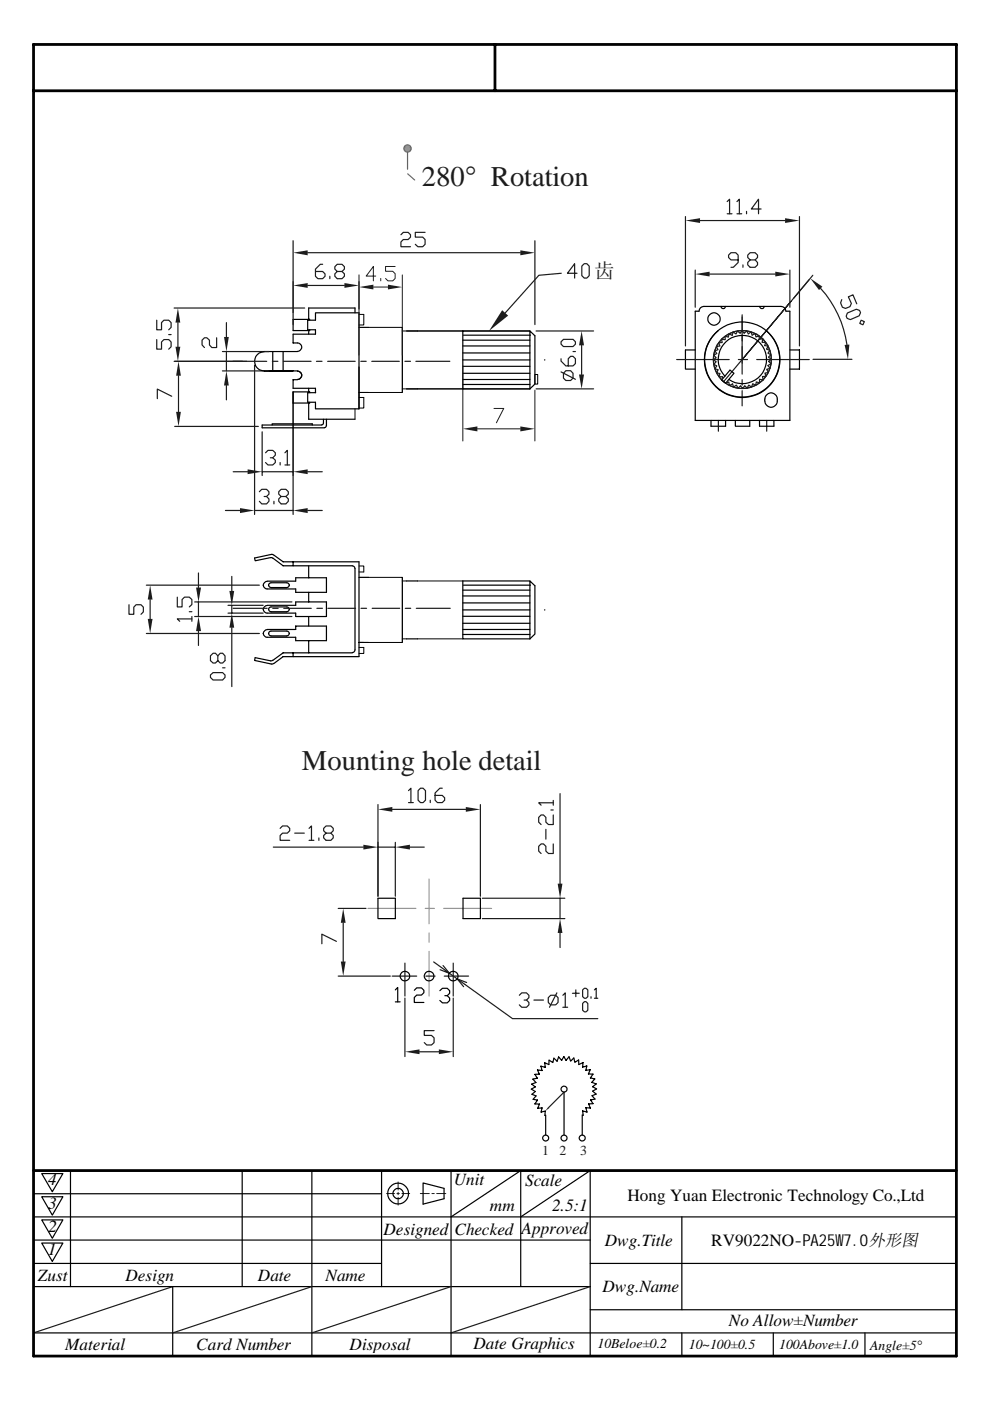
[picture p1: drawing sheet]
<svg xmlns="http://www.w3.org/2000/svg" width="210mm" height="297mm" viewBox="0 0 210 297" stroke-linecap="round" stroke-linejoin="round" font-family="sans-serif">
<path d="M71.7 192.6h5.9M72.8 195.7v8.2M71.7 207h11.1" fill="none" stroke="#1c1c1c" stroke-width=".25"/>
<g fill="#1c1c1c">
<path d="M72.8 192.6l.5 3.1h-1z"/>
<path d="M72.3 203.9h1l-.5 3.1z"/>
</g>
<g fill="none" stroke="#1c1c1c" stroke-width=".25">
<path d="M71.3 199.6l-3.1-1.5v2M85.9 211.6v12.4M91.9 203.9l3.4 2.5-2-.8M93.9 204.7l1.4 1.7 13.4 9.6h18M96.1 211.6v12.4M98.9 208.3l-2-.8 1.4 1.7M110.1 211l.5-.5h1l.5 .5v.5l-.5 .5h-.5M111.6 212l.5 .5v.5l-.5 .6h-1l-.5-.6M113.2 212h2M116.2 211.5l.6-.5h1l.5 .5v1l-.5 .5h-1l-.6-.5zM118.1 210.5l-1.6 3.1M119.3 211l.5-.5v3.1"/>
<path d="M119.3 213.6h1.1M121.4 210.6h1.4M122.1 209.9v1.4M123.5 209.9l.4-.4h.3l.4 .4v1.4l-.4 .4h-.3l-.4-.4zM123.9 212.4h.3l.4 .4v1.4l-.4 .3h-.3l-.4-.3v-1.4zM125.3 211.3v.4M126 209.9l.4-.4v2.2M126 211.7h.7M88.9 223h4.1"/>
</g>
<path d="M91 186.4v9.5M91 197.8v2M91 201.7v9.5" fill="none" stroke="#969696" stroke-width=".25"/>
<path d="M87.8 210l.5-.5h1.1l.5 .5v.5l-.5 .5h-1.1l-.5 .5v1h2.1" fill="none" stroke="#000" stroke-width=".25"/>
<g fill="#1c1c1c">
<path d="M85.9 223l3-.5v1z"/>
<path d="M93 222.5l3.1 .5-3.1 .5z"/>
</g>
<path d="M83.1 207h5.2M85.9 204.2v7M90.3 207h1.9M92 218.5h-2v1h1.5l.5 .5v1.1l-.5 .5h-1l-.5-.5M94.2 207h5.2M96.1 204.2v7" fill="none" stroke="#1c1c1c" stroke-width=".25"/>
<g fill="none" stroke="#000" stroke-width=".25">
<path d="M83.8 209.9l.5-.5v3M83.8 212.4h1M93.3 210l.5-.5h1l.5 .5v.6l-.5 .5h-.5M94.8 211.1l.5 .5v.5l-.5 .5h-1l-.5-.5M113.5 231.4l-.7 .6M125.6 231.3l.8 .7"/>
<circle cx="85.8" cy="207" r="1.02"/>
<circle cx="91" cy="207" r="1.02"/>
<circle cx="96.1" cy="207" r="1.02"/>
<circle cx="119.6" cy="230.9" r=".63"/>
</g>
<path d="M116.2 234.7l.3 .2-.9 .7z" fill="#1c1c1c"/>
<path d="M80.1 170.6v19.4M83.2 171.6h15.6M101.9 170.6v19.4M119.6 231.5l-3.3 3.3" fill="none" stroke="#1c1c1c" stroke-width=".25"/>
<g fill="none" stroke="#000" stroke-width=".25">
<path d="M98.2 194.8h3.7M98.2 190.4h3.7M112.8 232l.9 .4-.7 .7 1 .1-.6 .8 1 .1-.4 .9 .9-.1-.2 .9 .9-.2 .1 5.1M119.6 231.5v9.2M125.6 231.3l.9-.4-.9-.5 .8-.6-.9-.3 .6-.7-.9-.3 .5-.8h-.9l.3-.9-.9 .1 .2-.9-.9 .3 .1-1-.9 .4v-1l-.8 .5-.2-.9-.7 .7-.4-.9-.6 .7-.5-.8-.4 .8-.7-.7-.3 .9-.7-.6-.2 .9-.8-.5v.9l-.9-.4 .1 1-.9-.3 .2 1-.9-.1 .3 .8-.9 .1 .5 .8-.9 .2 .6 .7-.9 .4 .8 .5-.9 .5 .9 .5M126.4 232l-.9 .3 .7 .7-1 .2 .5 .8h-.9l.4 .9h-1l.3 .9-1-.3 .2 1-.3-.1v4.3"/>
<circle cx="115.7" cy="241.3" r=".63"/>
<circle cx="119.6" cy="241.3" r=".63"/>
<circle cx="123.5" cy="241.3" r=".63"/>
</g>
<path d="M78 192.6h10.2M90.2 192.6h1.9M94.1 192.6h10.1" fill="none" stroke="#969696" stroke-width=".25"/>
<g fill="#1c1c1c">
<path d="M80.1 171.6l3.1-.5v1z"/>
<path d="M98.8 171.1l3.1 .5-3.1 .5z"/>
</g>
<path d="M58 179.6h19M80.1 178.6v11.4M80.1 179.6h3.7M83.8 178.6v11.4M86.6 167.6l.5-.5v3.1M86.6 170.2h1M86.9 179.6h3.1M88.6 167.6l.6-.5h.5l.5 .5v2.1l-.5 .5h-.5l-.6-.5zM91.2 169.7v.5M93.8 167.1h-.5l-1.1 1v1.6l.6 .5h1l.5-.5v-.6l-.5-.5h-1.6" fill="none" stroke="#1c1c1c" stroke-width=".25"/>
<path d="M80.1 190.4h3.7v4.4h-3.7zM98.2 190.4v4.4" fill="none" stroke="#000" stroke-width=".25"/>
<g fill="#1c1c1c">
<path d="M83.8 179.6l3.1-.5v1z"/>
<path d="M77 179.1l3.1 .5-3.1 .5z"/>
</g>
<path d="M59.4 175.6l.5-.5h1l.5 .5v.5l-.5 .5h-1l-.5 .6v1h2M62.5 176.6h2M65.5 175.6l.5-.5v3.1M65.5 178.2h1M67.6 177.7v.5M69.1 176.6l-.5-.5v-.5l.5-.5h1l.6 .5v.5l-.6 .5h-1l-.5 .6v.5l.5 .5h1l.6-.5v-.5l-.6-.6M118.7 168.3v19.1M102.3 194.8h17.5M102.3 190.4h17.5M118.7 190.4v4.4M118.7 197.8v3.1" fill="none" stroke="#1c1c1c" stroke-width=".25"/>
<path d="M101.9 190.4v4.4" fill="none" stroke="#000" stroke-width=".25"/>
<g fill="#1c1c1c">
<path d="M118.7 194.8l.6 3h-1.1z"/>
<path d="M118.2 187.4h1.1l-.6 3z"/>
</g>
<g fill="none" stroke="#1c1c1c" stroke-width=".25">
<path d="M54 77.4v31.7M62.1 83.1v26M47.8 108.2h3.1M54 108.2h8.1M65.2 108.2h3.1M115.7 175.8v2.1M116.8 171.7h.5M117.3 178.9v2.1h-1l-.6-.5v-1.1l-.5-.5h-.5l-.5 .5v1.1l.5 .5M117.3 172.8v2h-1l-.6-.5v-1l-.5-.5h-.5l-.5 .5v1l.5 .5M117.3 170.2h-3.1l.5 .5M117.3 169.7v1M36.6 272.8l-29.5 9.8"/>
<path d="M66.1 272.8l-29.5 9.8M95.6 272.8l-29.5 9.8M125.1 272.8l-29.5 9.8"/>
</g>
<g fill="none" stroke="#000" stroke-width=".25">
<path d="M7.1 258h195.7M7.1 253.1h73.8M8.8 258.6h4.5l-2.2 3.9zM8.8 253.7h4.5l-2.2 3.9zM8.8 248.8h4.5l-2.2 3.9zM14.9 248.2v24.6M51.4 248.2v24.6M66.1 248.2v39.3M80.9 248.2v24.6M89.7 250.8l4.4 1.2v2.2l-4.4 1.1zM95.6 258l14.8-9.8v24.6M95.6 248.2v39.3"/>
<path d="M110.4 258l14.7-9.8v39.3M144.6 258v19.7M7.1 267.9h73.8M7.1 262.9h118M7.1 272.8h118M8.8 263.6h4.5l-2.2 3.8zM36.6 272.8v14.7M125.1 267.9h77.7M125.1 277.7h77.7M7.1 282.6h195.7M144.6 282.6v4.9M164 282.6v4.9"/>
<path d="M183.4 282.6v4.9"/>
<circle cx="84.4" cy="253" r="2.21"/>
<circle cx="84.4" cy="253" r="1.1"/>
</g>
<path d="M7.1 9.4h195.7v278.1h-195.7zM7.1 19.2h195.7M104.9 9.4v9.8M7.1 248.2h195.7" fill="none" stroke="#000" stroke-width=".59"/>
<path d="M82 253.1h1.7M84.2 253.1h.5M84.4 250.6v1.7M84.4 252.8v.5M84.4 253.9v1.6M85.2 253.1h1.7M89.1 253.1h1.9M91.6 253.1h.5M92.6 253.1h1.9" fill="none" stroke="#1c1c1c" stroke-width=".21"/>
<g fill="#1c1c1c">
<path d="M50.9 107.7l3.1 .5-3.1 .6z"/>
<path d="M62.1 108.2l3.1-.5v1.1z"/>
</g>
<path d="M55.6 91.6v9.2M62.1 83.1v17.7M49.4 100h3.1M55 104.3l.5-.6h1l.5 .6v.5l-.5 .5h-.5M55.6 100h6.5M56.5 105.3l.5 .5v.5l-.5 .5h-1l-.5-.5M58.1 106.3v.5M59.6 105.3l-.5-.5v-.5l.5-.6h1l.5 .6v.5l-.5 .5h-1l-.5 .5v.5l.5 .5h1l.5-.5v-.5l-.5-.5M65.2 100h3.1" fill="none" stroke="#1c1c1c" stroke-width=".25"/>
<g fill="#1c1c1c">
<path d="M62.1 100l3.1-.5v1z"/>
<path d="M52.5 99.5l3.1 .5-3.1 .5z"/>
</g>
<path d="M56.3 96l.5-.5h1l.6 .5v.5l-.6 .6h-.5M57.8 97.1l.6 .5v.5l-.6 .5h-1l-.5-.5M59.4 98.1v.5M60.4 96l.5-.5v3.1M60.4 98.6h1M41.3 127.6h20.6M41.3 130.7h20.6M42.1 121.5v3.1M42.1 127.6v3.1M42.1 133.8v3" fill="none" stroke="#1c1c1c" stroke-width=".25"/>
<g fill="none" stroke="#000" stroke-width=".25">
<path d="M57.4 118.2l.4 .1M57.5 117.5l.5 .2M56.6 128.3h6.1M56.6 130h6.1M56.6 124.9h6.1M56.6 123.2h6.1M56.6 135.1h6.1M56.6 133.5h6.1M57.4 128.7h3.4M57.4 129.7h3.4M57.4 124.6h3.4M57.4 123.6h3.4"/>
<path d="M57.4 134.8h3.4M57.4 133.8h3.4M57.8 140l-.4 .1M58 140.7l-.5 .1"/>
</g>
<g fill="#1c1c1c">
<path d="M41.6 124.6h1l-.5 3z"/>
<path d="M42.1 130.7l.5 3.1h-1z"/>
</g>
<path d="M37.6 126.6v2.1h1v-1.6l.5-.5h1l.6 .5v1.1l-.6 .5M40.1 129.7h.6M40.7 131.2h-3.1l.5 .5M40.7 130.7v1M48.3 128.3h7.5M48.3 130h7.5M49.1 122.2v3.1M49.1 128.3v1.7M49.1 133.1v12.5" fill="none" stroke="#1c1c1c" stroke-width=".25"/>
<g fill="#1c1c1c">
<path d="M48.6 125.3h1.1l-.6 3z"/>
<path d="M49.1 130l.6 3.1h-1.1z"/>
</g>
<path d="M31 124.1h24M31 134.3h24M31.8 127.1v4.1M46.2 139.1l.5-.6h.5l.5 .6v1l-.5 .5h-.5l-.5-.5v-1l-.5-.6h-.5l-.6 .6v1l.6 .5h.5l.5-.5M44.6 143.1l.6-.5h2l.5 .5v.5l-.5 .6h-2l-.6-.6zM47.2 141.6h.5" fill="none" stroke="#1c1c1c" stroke-width=".25"/>
<g fill="none" stroke="#000" stroke-width=".25">
<path d="M57.5 117.5l-3.5 .8 .1 .6 3.3-.7M55.8 129.2h.1M55.8 124.1h.1M55.8 134.3h.1M55.8 129.2a.88 .88 0 0 0 .8 .8M55.8 124.1a.88 .88 0 0 0 .8 .8M55.8 134.3a.88 .88 0 0 0 .8 .8M56.6 128.4a.88 .88 0 0 0-.8 .8M56.6 123.3a.88 .88 0 0 0-.8 .8M56.6 133.5a.88 .88 0 0 0-.8 .8M56.9 129.2l.1 .2 .4 .3M56.9 124.1l.3 .4 .2 .1"/>
<path d="M56.9 134.3l.3 .4 .2 .1M56.9 129.2h.1M56.9 124.1h.1M56.9 134.3h.1M57.4 128.7l-.2 .1-.3 .4M57.4 123.6l-.4 .2-.1 .3M57.4 133.8l-.2 .1-.3 .4M57.4 140.1l-3.3-.7-.1 .6 3.5 .8"/>
</g>
<g fill="#1c1c1c">
<path d="M31.8 124.1l.5 3h-1z"/>
<path d="M31.3 131.2h1l-.5 3.1z"/>
</g>
<path d="M45.9 71.6v2.1h-1l-.5-.6v-1l-.5-.5h-.6l-.5 .5v1l.5 .6M47.2 74.5h9.8M47.2 78.6h9.8M48 68.4v3M48 74.5v4.1M48 81.7v3.1M27.3 128.2v2h1.1v-1.5l.5-.5h1l.5 .5v1l-.5 .5" fill="none" stroke="#1c1c1c" stroke-width=".25"/>
<g fill="none" stroke="#000" stroke-width=".25">
<path d="M56 74.5h7.1M62.1 78.6h-6.1h7.1M55.6 90.7h13.2M55.6 90.1h12.6M57.8 118.3l2.2 1.7h14.7h.3l.3 .6-.1 17.5-.5 .3h-14.7l-2.2 1.6M58 117.7l2 1.4h16.1v20.1h-16.1l-2 1.5M62.1 119.1v.9M65.4 120v2.5M60.8 128.7l.3 .1 .2 .4M60.8 123.6l.5 .2v.3M60.8 133.8l.3 .1 .2 .4M61.3 129.2v.2l-.5 .3"/>
<path d="M61.3 124.1l-.2 .4-.3 .1M61.3 134.3l-.2 .4-.3 .1M61.3 129.2h.1M61.3 124.1h.1M61.3 134.3h.1M62.1 138.4v.8M62.7 123.2v-.7h6.5v3.1h-6.5v-.7M62.7 128.3v-.7h6.5v3.1h-6.5v-.7M62.7 133.5v-.8h6.5v3.1h-6.5v-.7M65.4 125.6v2M65.4 130.7v2M65.4 135.8v2.6"/>
</g>
<g fill="#1c1c1c">
<path d="M47.5 71.4h1l-.5 3.1z"/>
<path d="M48 78.6l.5 3.1h-1z"/>
</g>
<path d="M36.9 65.3h27.7M36.9 76.6h14.5M37.7 68.4v5.1" fill="none" stroke="#1c1c1c" stroke-width=".25"/>
<g fill="#1c1c1c">
<path d="M37.7 65.3l.5 3.1h-1z"/>
<path d="M37.2 73.5h1l-.5 3.1z"/>
</g>
<path d="M33.2 72v2h1v-1.5l.6-.5h1l.5 .5v1l-.5 .5M33.2 67.9v2h1v-1.5l.6-.5h1l.5 .5v1l-.5 .5M35.8 70.9h.5M37 76.6h15.3M37.8 79.7v7.6M37 90.4h17.8" fill="none" stroke="#1c1c1c" stroke-width=".25"/>
<path d="M54 76.6a2.02 2.02 0 0 0 2 2M54 76.6h.1M56 74.6a2.02 2.02 0 0 0-2 2M55.6 90.1v.6" fill="none" stroke="#000" stroke-width=".25"/>
<g fill="#1c1c1c">
<path d="M37.8 76.6l.6 3.1h-1.1z"/>
<path d="M37.3 87.3h1.1l-.6 3.1z"/>
</g>
<path d="M62.1 59.7v6.6M76.1 59.7v5.8M65.2 60.5h7.8M36.4 84l-3-1.5v2" fill="none" stroke="#1c1c1c" stroke-width=".25"/>
<g fill="#1c1c1c">
<path d="M62.1 60.5l3.1-.5v1z"/>
<path d="M73 60l3.1 .5-3.1 .5z"/>
</g>
<g fill="none" stroke="#1c1c1c" stroke-width=".25">
<path d="M62.1 51v17.8M65.2 53.6h45.1M68.4 56h-.5l-1 1.1v1.5l.5 .5h1l.5-.5v-.5l-.5-.5h-1.5M69.9 58.6v.5M71.5 57.6l-.5-.5v-.6l.5-.5h1l.5 .5v.6l-.5 .5h-1l-.5 .5v.5l.5 .5h1l.5-.5v-.5l-.5-.5M113.4 51v17.8M49.4 76.6h7.2M57.7 76.6h1.2M60.1 76.6h5.9M67.1 76.6h1.2M69.5 76.6h5.8M76.5 76.6h1.1"/>
<path d="M78.8 76.6h5.9M85.9 76.6h1.1M88.2 76.6h7.2"/>
</g>
<g fill="none" stroke="#000" stroke-width=".25">
<path d="M57.8 74.5v4.1M60 74.5v4.1M62.1 67.7v2.4zM62.1 70.1h3.3M62.1 67.7h3.3M63.1 74.5a.89 .89 0 0 0 .9-.9 .89 .89 0 0 0-.9-.9h-1v-1.8h4.8v-1h-1.7v-2h1.7v-1.6h9.2v20.4h-9.2v-1.4h-1.7v-2h1.7M63.1 78.7a.89 .89 0 0 1 .9 .9 .89 .89 0 0 1-.9 .9M65.4 67.7h.3v.2M65.4 70.3v.6M65.7 69.9v.2h-.3M75.3 66.3v-1h-9.9v2.6M98.1 76.3h14.3"/>
<path d="M98.1 72.1h14.3M98.1 73.3h14.3M98.1 74.8h14.3M98.1 79.1h14.3M98.1 77.7h14.3M98.3 71.1h14.2M112.4 70.2l1 1v10.2l-1 1.1zM115.4 76.3h.1M57.7 90.1v-.2h8.5v.2M62.1 83.1v2.4zM62.1 83.1l3.6-.1v.3M62.1 85.5h3.3"/>
<path d="M63.1 80.5h-1v1.8h4.8v1M65.4 82.3v1M65.4 85.3v3.6h9.9M65.7 85.3v.2h-.3M68.6 88.9l-.1 1-.3 .2M69.2 90.3l-.2 .3-.2 .1M69.2 88.9v1.4M98.1 81.5h14.3M98.1 80.5h14.3"/>
</g>
<path d="M75.3 86.7v2.2" fill="none" stroke="#000" stroke-width=".21"/>
<g fill="#1c1c1c">
<path d="M62.1 53.6l3.1-.5v1z"/>
<path d="M110.3 53.1l3.1 .5-3.1 .5z"/>
</g>
<path d="M85 49.8l.5-.5h1l.5 .5v.5l-.5 .5h-1l-.5 .5v1h2M90.1 49.3h-2v1h1.5l.5 .5v1l-.5 .5h-1l-.5-.5M49.4 129h7.2M57.8 129h1.2M60.2 129h5.8M67.2 129h1.2M69.5 129h5.9M76.5 129h1.2M78.9 129h5.9M85.9 129h1.2M88.3 129h7.2" fill="none" stroke="#1c1c1c" stroke-width=".25"/>
<path d="M106.5 65.8l1.2 1.1-4 3.3z" fill="#1c1c1c"/>
<path d="M119 57.9l-4.7 .5-7.2 8M122.3 57.9h-2l1.5-2v3.1M123.4 56.4l.5-.5h.5l.5 .5v2l-.5 .6h-.5l-.5-.6zM145.3 45.9v27.4M148.4 46.8h18.1M169.5 45.9v27.4" fill="none" stroke="#1c1c1c" stroke-width=".25"/>
<g fill="#1c1c1c">
<path d="M145.3 46.8l3.1-.5v1z"/>
<path d="M166.5 46.3l3 .5-3 .5z"/>
</g>
<path d="M154.2 42.7l.5-.5v3.1M154.2 45.3h1M156.3 42.7l.5-.5v3.1M156.3 45.3h1M158.3 44.8v.5M161.4 44.3h-2.1l1.5-2.1v3.1M172.3 58.4l-4 4.8M172.4 76.2h8.2M174 61.2a22.5 22.5 0 0 1 5.6 11.9" fill="none" stroke="#1c1c1c" stroke-width=".25"/>
<g fill="#1c1c1c">
<path d="M179.1 73.1h1l-.3 3.1z"/>
<path d="M171.8 59l2.6 1.8-.7 .7z"/>
</g>
<g fill="none" stroke="#1c1c1c" stroke-width=".25">
<path d="M147.4 57.3v7.8M150.5 58.1h13.9M167.5 57.3v7.8M171.5 59.3l-14.2 17.1M143.5 76.2h11.1M156.5 76.2h2M160.4 76.2h11.2M167.7 63.9l-14.3 17M178.5 63.5l-.3 .7 .4 .9 .7 .3 .9-.4 .3-.7-.6-1.4 .9-.4 .9 1.9M179.7 66.4l1.9-.8 .6 .2 .3 .5-.3 .7-1.9 .8-.7-.3-.2-.5zM182.6 67.9l.7 .3-.3 .7-.7-.3zM152.3 89.1v2.3"/>
<path d="M162.6 89.1v2.3"/>
</g>
<g fill="none" stroke="#000" stroke-width=".25">
<path d="M147.4 74.2h-2.1v4.1h2.1M149.2 65a1.01 1.01 0 0 0-1 1h-.8v23.1h20.1v-23.1h-.9a1.01 1.01 0 0 0-1-1M152.9 65v.2l.4 .2h.3l.2-.4M161.1 65v.2l.4 .2h.3l.2-.4M167.5 74.2h2v4.1h-2M150.7 89.1v1.3h3.1v-1.3M155.9 89.1v1.3h3.1v-1.3M161 89.1v1.3h3.1v-1.3M162.1 84.6v.4M162.2 84.6a1.34 1.34 0 0 1 1.5-1.3 1.34 1.34 0 0 1 1.1 1.7 1.31 1.31 0 0 1-1.3 1.4 1.31 1.31 0 0 1-1.3-1.4"/>
<circle cx="151.4" cy="67.6" r="1.3"/>
</g>
<g fill="#1c1c1c">
<path d="M147.4 58.1l3.1-.5v1z"/>
<path d="M164.4 57.6l3.1 .5-3.1 .5z"/>
</g>
<path d="M156.5 55.1h-1.5l-.5-.5v-.5l.5-.5h1l.5 .5v1.6l-1 1h-.5M157.5 56.2v.5M159 55.1l-.5-.5v-.5l.5-.5h1.1l.5 .5v.5l-.5 .5h-1.1l-.5 .6v.5l.5 .5h1.1l.5-.5v-.5l-.5-.6M113.7 70.2h12.2M123.3 73.2v6.2M157.4 66.7v12.6M113.7 82.5h12.2M157.4 80.5v1.1M157.4 82.8v3.2" fill="none" stroke="#1c1c1c" stroke-width=".25"/>
<path d="M76.1 77.8v8.9M86.2 70.2h2.3M112.4 70.2h-14.3v12.3h14.3M149.2 65h16.4M86.2 82.5h2.3" fill="none" stroke="#000" stroke-width=".25"/>
<g fill="#1c1c1c">
<path d="M123.3 70.2l.5 3h-1z"/>
<path d="M122.8 79.4h1l-.5 3.1z"/>
</g>
<path d="M119 72.5l.5-.5h2l.5 .5v.5l-.5 .5h-2l-.5-.5zM119 76.1v.5l1 1h1.5l.5-.5v-1l-.5-.5h-.5l-.5 .5v1.5M119 78.9l3 1.5M120 78.6h1l.5 .5v1.1l-.5 .5h-1l-.5-.5v-1.1zM121.5 74.5h.5" fill="none" stroke="#1c1c1c" stroke-width=".25"/>
<g fill="#696969">
<path d="M86.2 30.7h.4z"/>
<path d="M86.3 30.7h.3z"/>
<path d="M86.1 30.8h.6z"/>
<path d="M86.2 30.7l.5 .1z"/>
<path d="M85.9 30.8h1z"/>
<path d="M86.1 30.8h.8z"/>
<path d="M85.8 30.9h1.2z"/>
<path d="M85.9 30.8l1.1 .1z"/>
<path d="M85.8 30.9l1.3 .2h-1.4z"/>
<path d="M85.8 30.9h1.2l.1 .2z"/>
<path d="M85.7 31.1l1.5 .1h-1.6z"/>
<path d="M85.7 31.1h1.4l.1 .1z"/>
<path d="M85.6 31.2l1.6 .2h-1.6z"/>
<path d="M85.6 31.2h1.6v.2z"/>
<path d="M85.6 31.4l1.6 .1h-1.6z"/>
<path d="M85.6 31.4h1.6v.1z"/>
<path d="M85.6 31.5l1.6 .2h-1.6z"/>
<path d="M85.6 31.5h1.6v.2z"/>
<path d="M85.6 31.7l1.6 .1h-1.6z"/>
<path d="M85.6 31.7h1.6v.1z"/>
<path d="M85.6 31.8l1.5 .1h-1.4z"/>
<path d="M85.6 31.8h1.6l-.1 .1z"/>
<path d="M85.7 31.9l1.3 .1h-1.2z"/>
<path d="M85.7 31.9h1.4l-.1 .1z"/>
<path d="M85.8 32l1.1 .1z"/>
<path d="M85.8 32h1.2z"/>
<path d="M85.9 32.1l.8 .1z"/>
<path d="M85.9 32.1h1z"/>
<path d="M86.1 32.2h.5z"/>
<path d="M86.1 32.2h.6z"/>
<path d="M86.2 32.2l.3 .1z"/>
<path d="M86.2 32.2h.4z"/>
</g>
<g fill="none" stroke="#696969" stroke-width=".25">
<path d="M86.4 32.3v3.6M86.4 36.9l1.5 1.3"/>
<circle cx="86.4" cy="31.5" r=".77"/>
</g>
<g fill="none" stroke="#1c1c1c" stroke-width=".25">
<path d="M153.1 80.6l.1-.7h-.8l.3-.7-.8-.1 .4-.7-.7-.2 .4-.6-.7-.4 .5-.5-.5-.4 .5-.5-.5-.5 .7-.3-.4-.6 .6-.2-.3-.7 .7-.2-.2-.6 .7-.1-.1-.7 .8 .1v-.7l.6 .2 .2-.7 .6 .3 .2-.7 .6 .4 .4-.6 .5 .5 .5-.6 .4 .6 .5-.6 .4 .7 .6-.5 .2 .8 .6-.4 .2 .7 .7-.2v.8l.7-.2-.1 .8h.7l-.2 .7 .8 .1-.4 .6 .7 .3-.4 .6 .6 .3-.5 .5 .6 .5-.6 .4 .6 .5-.7 .4 .5 .6-.7 .2 .3 .7-.7 .1 .2 .7h-.7l.1 .7-.8-.1v.8l-.6-.2-.2 .7-.6-.3-.3 .7-.6-.5-.3 .7-.5-.5-.5 .6-.4-.6-.5 .5-.4-.7-.6 .5-.2-.7-.7 .3-.1-.7-.7 .2"/>
<circle cx="157.4" cy="76.2" r="6.1"/>
</g>
<g fill="none" stroke="#000" stroke-width=".25">
<path d="M152.3 70.1a8 8 0 0 0-.8 11.6 8 8 0 0 0 11.7 0 8 8 0 0 0-.8-11.6M153.7 79.8a5.1 5.1 0 0 1 1.8-8.4 5.1 5.1 0 0 1 7 5 5.1 5.1 0 0 1-7.3 4.4l-.6-.3M154.8 78.5l.8 .6-1.8 2.2-.8-.7zM86.2 123.2h2.3M86.2 135.5h2.3M98.1 129.3h14.3M98.1 125.1h14.3M98.1 126.4h14.3M98.1 127.8h14.3M98.1 134.5h14.3M98.1 133.5h14.3M98.1 132.2h14.3"/>
<path d="M98.1 130.7h14.3M98.3 124.1h14.2M112.4 123.2l1 1v10.2l-1 1.1zM112.4 123.2h-14.3v12.3h14.3M115.4 129.3h.1"/>
<circle cx="157.4" cy="76.3" r="8"/>
</g>
<path d="M88.5 70.2h9.6M88.5 82.5h9.6M88.5 123.2h9.6M88.5 135.5h9.6" fill="none" stroke="#000" stroke-width=".21"/>
<path d="M98.1 77.6v15.9M101.2 90.9h9.1M113.4 82.7v10.8" fill="none" stroke="#1c1c1c" stroke-width=".21"/>
<g fill="#1c1c1c">
<path d="M98.1 90.9l3.1-.5v1.1z"/>
<path d="M110.3 90.4l3.1 .5-3.1 .6z"/>
</g>
<path d="M76.1 58.3v17M85.3 58.3v17M79.2 60.9h3.1M104.7 86.6h2.1l-1.6 3" fill="none" stroke="#1c1c1c" stroke-width=".21"/>
<path d="M76.1 66.7h1v2.2h-1M76.1 69.4h9.2v13.8M85.3 69.4v13.8h-9.2h2M85.3 70.2h27.1M113.4 79.4h.6v2h-.6zM76.1 84.3h1v2.2h-1M85.3 82.5h27.1M76.1 120h1v1.3h-1M76.1 137.3h1v1.2h-1M76.1 136.2h2M76.1 122.4h2" fill="none" stroke="#000" stroke-width=".21"/>
<g fill="#1c1c1c">
<path d="M76.1 60.9l3.1-.5v1z"/>
<path d="M82.3 60.4l3 .5-3 .5z"/>
</g>
<path d="M79.7 58.5h-2.1l1.6-2v3M80.7 59v.5M83.8 56.5h-2.1v1h1.6l.5 .5v1l-.5 .5h-1l-.6-.5" fill="none" stroke="#1c1c1c" stroke-width=".21"/>
<path d="M76.1 122.4h9.2v13.8M85.3 122.4v13.8h-9.2h2M85.3 123.2h.9M85.3 135.5h.9" fill="none" stroke="#000" stroke-width=".21"/>
<g font-size="6.1" fill="#1c1c1c">
<text x="89.5" y="39.5">280° Rotation</text>
<text x="64" y="163.2">Mounting hole detail</text>
</g>
<text font-size="4.4" fill="#1c1c1c" x="125.9" y="59">齿</text>
<g font-size="3.6">
<text x="10.2" y="251.3">4</text>
<text x="96.2" y="251.3">Unit</text>
<text x="111.3" y="251.4">Scale</text>
<text x="10.2" y="256.3">3</text>
<text x="103.9" y="256.8">mm</text>
<text x="117.1" y="256.8">2.5:1</text>
<text x="133.1" y="254.6">Hong Yuan Electronic Technology Co.,Ltd</text>
<text x="10.3" y="261.2">2</text>
<text x="81.3" y="261.9">Designed</text>
<text x="96.4" y="261.9">Checked</text>
<text x="110.6" y="261.7">Approved</text>
<text x="10.1" y="266.1">1</text>
<text x="128.2" y="264.1">Dwg.Title</text>
<text x="150.8" y="264.1">RV9022NO-PA25W</text>
<text x="8" y="271.5">Zust</text>
<text x="26.6" y="271.5">Design</text>
<text x="54.7" y="271.5">Date</text>
<text x="69" y="271.5">Name</text>
<text x="127.8" y="273.9">Dwg.Name</text>
<text x="154.5" y="281.2">No Allow±Number</text>
<text x="13.8" y="286.2">Material</text>
<text x="41.6" y="286.2">Card Number</text>
<text x="74.1" y="286.2">Disposal</text>
<text x="100.4" y="286.1">Date Graphics</text>
</g>
<text font-size="3.5" x="178.9" y="264.1">7.0外形图</text>
<g font-size="2.9" fill="#1c1c1c">
<text x="115" y="244.8">1</text>
<text x="118.6" y="244.8">2</text>
<text x="123" y="244.8">3</text>
</g>
<g font-size="2.9">
<text x="126.7" y="285.7">10Beloe±0.2</text>
<text x="146" y="286">10~100±0.5</text>
<text x="165.2" y="286">100Above±1.0</text>
<text x="184.5" y="286.2">Angle±5°</text>
</g>
</svg>
